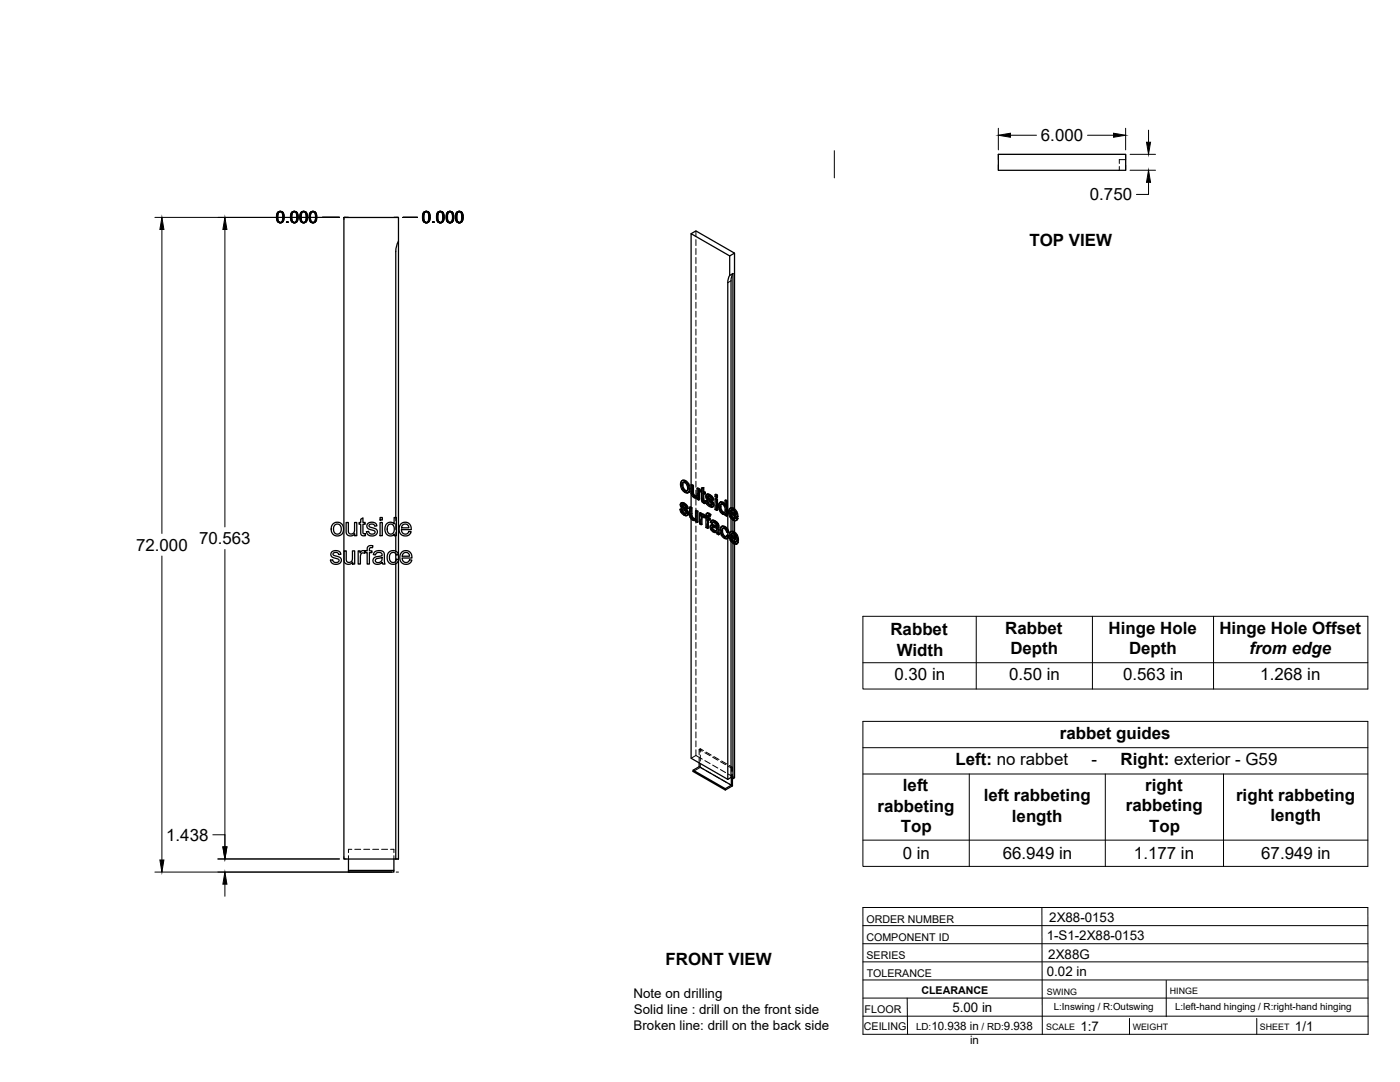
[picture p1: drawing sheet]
<svg xmlns="http://www.w3.org/2000/svg" width="559mm" height="432mm" viewBox="0 0 559 432" stroke-linecap="round" stroke-linejoin="round" font-family="sans-serif">
<!-- layer: Visible -->
<g fill="none" stroke="#000" stroke-width=".51">
<path d="M398.5 61.6h50.8v6.4h-50.8zM159 96.3v-9.5h-21.7v256h20.7M159 96.3v127M159.1 96.3l-.8 1.7-.3 2.4v106.1M275.8 93.3l2-1.1 15.4 8.8-1.9 1.1M290.5 112.8v98.4M291.3 109.9v-7.8l-15.5-8.8v100.2l.7 .4 .3-.2v3.2M291.3 109.9l-.6 1.3-.2 1.6M292.5 109.2l-1.2 .7M292.5 109.2v93.5M292.6 109.1l-.6 1.3-.2 1.7v90.6M293.2 101v102.1"/>
<path d="M272.2 191.8l.8-.2 .7 .2zM272.2 191.8l-.5 .7-.1 .8 .5 1.9 1.6 1.5h.7l.5-.3M272.3 193.6l.3 1.5M272.6 195.1l.3-.2 .8 .8-.3 .2zM272.8 192.5l-.2 .9M272.9 194.9l-.3-1.5-.3 .1 .2-.8 .5-.2 .9 .6 .5 1.4-.2 1.4h-.8M273.4 192l1 1a1.92 1.92 0 0 1 1 2M273.7 195.7l.5 .2M273.7 191.8l1.2 1.3M274.6 193.3l.5 1.9 .3-.2-.2 1.2M275.1 195.2l-.2 1.2 .3-.2-.6 .5M275.8 196.7v5.7"/>
<path d="M276.5 193.9v3.1l.3-.1 .3 .6M276.5 197.1l.3 .6 .3-.2 .5 .4M276.8 197.7l.4 .4h.9l-.3 .1M276.8 193.7l-.7-.3-.3 .1v2.9l.3 1.1 .8 1a.97 .97 0 0 0 1.4 .1v.6l.5 .4M277.2 198.1l.6 .1M278.2 194.9l.6 .4 .4-.2v4.3l-.4 .2v-4.3M278.3 198.6l-.3 .2M279.2 195.1l-.7-.4-.3 .2v2.6l-.4 .7M280 195.5l-.5 .1v.6l.5 .3v3.3l.8 1h.8l-.1-.7-.6 .1M280 194.8l.9-.2v1.5M280.6 194.8v1.5l.3-.2 .6 .3M280.6 196.3l.6 .3 .3-.2v.6l-.3 .2v-.6"/>
<path d="M280.6 199.8l.7 .2M280.7 200l.8 .1M280.9 194.6l-.9 .2v1.1l-.5-.3M280.9 197v2.6M281.2 197.2l-.6-.4v2.9l.5 .1M281.6 199.9l.6 .2M282.1 197.3l1.3 .1M282.3 198.3l.1 .3 .3-.2 .2 .4M282.4 198.6l.2 .3a1.16 1.16 0 0 1 1.4 .8l.4 .4M282.4 197.2l-.4 .2M282.5 197.4l.6 .2 .3-.2 .7 .6M282.5 199.9l-.6-.2-.3 .2 .4 1.2 .9 .9a1.24 1.24 0 0 0 1.6 .2"/>
<path d="M282.6 198v.1M282.6 198.9l1.5 1.4 .3-.2 .4 .7M282.7 198.4l-.1-.3-.3 .2 .1-.2 1 .3 .5 1 .6 .2M282.8 197.2l-.9 .3-.2 .9 .4 .8 1.9 1.8-.2 .7M283.1 197.6l.7 .6 .3-.2 .5 .7M283.8 198.2l.5 .7 .3-.2 .2 .8-.3 .1-.2-.7M285.4 199.1l.3-.2 .7 .3-.4 .2zM285.4 197.4l.3-.2 .7 .4-.4 .2zM285.4 199.1v4.2l.6 .4M285.4 197.4v.8l.6 .4M286.4 199.2v4.3l-.4 .2v-4.3M286.4 197.6v.8l-.4 .2v-.8"/>
<path d="M289.4 199.7l.6 .3 .3-.1v5.9l-.3 .2v-6M290.3 199.9l-.6-.4-.3 .2v2.1l-.4-.7M133 209l1.7-.6 1.7 .7 .6 1v2.2l-1.1 1.3-1.7 .2-1.4-.7-.6-1.7a2.79 2.79 0 0 1 .8-2.4zM133.5 209.6l.6-.4h.9l1 .8 .1 1.9-.8 1.1-1.2 .1-.7-.6-.3-1.6zM137.3 219.8h.9v3.8a1.32 1.32 0 0 0 1.7 .7 1.32 1.32 0 0 0 .8-1.6v-2.9h.9v5.3h-.8v-.8a1.86 1.86 0 0 1-2.3 .9 1.86 1.86 0 0 1-1.2-2.1zM138.2 208.5h.8l.1 3.8a1.31 1.31 0 0 0 1.7 .7 1.31 1.31 0 0 0 .7-1.7v-2.8h.9v5.3h-.8v-.8a1.86 1.86 0 0 1-2.2 .9 1.86 1.86 0 0 1-1.2-2.1zM143 219.8h.7v.8a1.27 1.27 0 0 1 2.1-.6l.8-.2v-1.1a1.58 1.58 0 0 1 2.2-.9l-.1 .8a.81 .81 0 0 0-.9 0 .81 .81 0 0 0-.4 .8v.4h1.1v.7h-1.1v4.6h-.8v-4.6h-.8v-.4l-.3 .7-.9-.1-.6 .5-.2 3.9h-.8zM144 207.2l.9-.5v1.8h.9v.7h-.9v3.4l.2 .4h.7l.1 .8h-1.3l-.5-.5-.1-4.1h-.7v-.7h.7zM146.8 209l1.6-.6a1.73 1.73 0 0 1 2 1.5l-.8 .1a1.21 1.21 0 0 0-1.1-.9 1.21 1.21 0 0 0-1.2 .8l.4 .5 2.1 .6a1.59 1.59 0 0 1 .7 2 1.59 1.59 0 0 1-2 .9l-1.5-.4-.7-1.3 .9-.1 .2 .6 .7 .4 1.3-.2a.74 .74 0 0 0 .3-.9 .74 .74 0 0 0-.9-.4l-1.3-.4a1.37 1.37 0 0 1-.7-2.2zM151.7 208.5h.9v5.3h-.9zM151.7 206.5h.9v1h-.9zM154.2 209.2l1.2-.8a1.86 1.86 0 0 1 1.9 .7v-2.6h.9v7.3h-.8v-.7a2.16 2.16 0 0 1-2.7 .5 2.16 2.16 0 0 1-1.1-2.4z"/>
<path d="M155 209.5l1.3-.3 .9 1v2l-.7 .8-1 .1-.8-1-.1-1.5zM158 213.8v6.1M160 209.1l1-.6h1.5l1 .6 .5 1.1 .1 1.2h-3.9l.2 .9 .9 .8a1.43 1.43 0 0 0 1.9-1l.9 .1-.7 1.1-.8 .5h-1.6l-1-.6-.7-1.7 .1-1.1zM160.7 209.6l.6-.4 1.1 .1 .5 .5 .3 .9h-2.9zM271.4 203.3l.6 .2M271.9 200.7l1.3 .1M272 203.5l.4-.2 .2 .9-.3 .1zM272.1 201.7l.7 .5M272.2 202l.2 .4a1.49 1.49 0 0 1 1.6 .9l.3 .2M272.2 200.6l-.4 .2M272.3 204.3l.7 .7h.8M272.3 200.8l.6 .2 .3-.2 .8 .6"/>
<path d="M272.4 203.3l-.7-.2-.3 .2 .5 1.3 .8 .8a1.26 1.26 0 0 0 1.6 .2M272.4 202.4l1.5 1.3 .4-.2 .4 .7M272.5 201.4l-.1 .1M272.5 201.8l-.1-.3-.3 .2 .1-.2 1 .3 .5 1 .7 .3M272.6 204.2l.7 .6M272.6 200.6l-.8 .2-.3 .9 .4 .9 1.8 1.7 .2 .5-.3 .3M272.9 201l.7 .6 .4-.2 .5 .7M273 205l.6 .1M273.6 201.6l.5 .7 .4-.2 .2 .8-.3 .2-.3-.8M273.7 205.1h-.1M273.9 203.7l.4 .6 .4-.1 .1 .7M274.3 204.3l.2 .8 .3-.2-.2 .6"/>
<path d="M274.5 205.1l-.2 .5 .3-.1-.4 .3M275.2 202.4l.7 .4 .3-.2v3.2M275.8 207v95.6l14.7 8.4M275.9 202.8v3.1l.3-.1 .3 .6M275.9 206l.3 .6 .3-.2 .4 .4M276.2 206.6l.4 .4h.9M276.2 202.6l-.7-.3-.3 .1v3.1l.3 1.1 .8 .8a.97 .97 0 0 0 1.4 .1M276.6 207l.6 .2M277.5 207l-.3 .2M277.6 203.8l.7 .4 .3-.2v4.3l-.3 .2v-4.3M277.7 207.5v.7l.6 .3M277.7 207.6l-.2 .1"/>
<path d="M278.6 204l-.7-.4-.3 .2v2.7l-.4 .7M279.2 204.7l.6 .4 .3-.2v.5l.4-.2M279.8 205.1v.6l.7-.5 .4 .1M280 206.4l.2 2.8-.3 .2v-2.2M280.1 204.9l-.6-.3-.3 .1v4.3l.7 .4M280.2 205.4l.7-.1 .6 .4M280.3 206.1v.1M280.6 205.4l.6 .5M281 206.6l-.8-.5-.2 .3 .3-.2-.1 .8M281.2 206.5l.6 .3v3.7l.6 .4M281.2 206.5v-.4l-.2 .5M281.2 200.3l.1 .7"/>
<path d="M281.2 206.5l-.2 .1M282.2 204.9h.9l.6 .4M282.2 200.1l.3-.2 .3 .8-.3 .2zM282.4 206.6l.7 .4 .3-.2v.6l-.3 .2v-.6M282.5 204.7l-.5 .2M282.5 200.9l.7 .6h.8M282.7 207.3v3.4l-.3 .2v-3.8l.7 .5M282.7 205.7v.7M282.8 205.1l.6 .4 .3-.2-.4 .8 .1-.6M282.8 200.7l.7 .7M283.1 204.9l-.6-.2-.5 .3-.2 1.2-.6-.3 .6-.1M283.2 201.5l.6 .2"/>
<path d="M283.3 206.1a.45 .45 0 0 0-.5-.5 .45 .45 0 0 0-.4 .6v.4l.3-.2 .7 .4M283.9 209.6l.7-.2 1.4 .5M283.9 201.7h-.1M284.1 210.7l.2 .6 .3-.2 .6 .5M284.1 200.3l.4 .6 .3-.1 .2 .7M284.2 210.4l-.1 .3 .3-.2 .2 .6M284.2 209.4l-.5 .2M284.3 211.3l.5 .5h1h-1M284.3 210.3l-.1 .1M284.4 207.8l.8 .3 .3-.2 .8 .6M284.4 210.3l.8 .3a.72 .72 0 0 1 .8 .6 .72 .72 0 0 1-.5 .8M284.4 210.3l-.2 .1"/>
<path d="M284.4 210.3v.2M284.5 200.9l.2 .8 .3-.2-.2 .6M284.5 208.4l-.4 .5 .6-.5 1.1 .9a.48 .48 0 0 1 .1 .8 .48 .48 0 0 1-.7-.2l-.9-.3M284.6 209.4l-1 .3-.2 1 .7 1.1 1.1 .7a.63 .63 0 0 1 .7 0 .63 .63 0 0 1 .3 .5l.6 .4M284.7 201.7l-.2 .5 .3-.1-.5 .3M284.7 207.6l-.8 .2M285.2 208.1l.8 .6 .3-.2 .4 .5M285.5 207.9l-.8-.3-.9 .3-.3 .5 .6 .5M286 208.7l.4 .5 .3-.2 .2 .7M286.4 209.2l.2 .6 .3-.1 .1 2.9M286.6 209.8l.1 2.9 .3-.1 .1 .6-.3 .2-.1-.6M287.4 202.4l.3 1.4"/>
<path d="M287.5 200.4h1.2l.6 .6M287.7 201.3h.7l.7 .8 .3 1.1-.2 1.4M287.7 201.3l-.3 1.1 .4-.2 .3 1.4M287.7 203.8l.4-.2 .7 .8-.5 .1zM287.8 201.2l-.1 .1M287.8 200.3l-.5 .2M288 201.2l-.2 1M288.1 212l.3 1.4 .3-.2 .7 .8M288.2 210.1l.9 .2 .3-.2 1 1M288.4 213.4l.7 .8h.8M288.4 200.6l.6 .5h.4M288.4 204.6h.8"/>
<path d="M288.5 209.9l-.6 .3M288.6 210.8l-.2 1M288.7 200.4l-.9-.1-.7 .4-.2 2.1 1 2 1 .5 .5-.2v.6l.6 .3M288.8 204.4l.4 .1M289.1 210.3l.9 .8a.88 .88 0 0 1 .7 .5 .88 .88 0 0 1-.1 1l-.5-1.3M289.4 210.1l-.9-.2-.7 .4-.3 .7v1.3l.9 2 1 .7h.7M289.4 205.1l-.2 .2M290 213.7l.7 .4M290.5 212.5v1.1M290.5 214.8v96.2M290.6 212.6l-.6-.3-.6-1.1-.9-.4-.4 1.2 .3-.2 .3 1.4M290.7 214.1l.3-.1-.2 .5-.7 .5z"/>
<path d="M291 214l-.6-.5-.7 .8-.6-.1M291.3 202.9h.9a1.88 1.88 0 0 1 1.9 1.3M291.5 212.3h.9a1.88 1.88 0 0 1 1.9 1.2M291.7 213.6l2.1 1.2-.6-1.4-.8-.5h-.4l-.3 .7 .3-.1 1.7 .9M291.8 216v94.3l-1.3 .7M291.8 206.1l.8 .9 .8-.1M291.8 206.9v5.2M291.8 205.1l.3 .9M292 203.5l-.2 .6M292 214.4l.3 .9M292 215.5l.8 .8h.8M292.2 212.9l-.2 .6"/>
<path d="M292.5 203.1l1 .9a1.94 1.94 0 0 1 1.1 2.1M292.5 203.6l.8 .9 .3 1-2.1-1.2M292.5 203.6h-.7l-.3 .7 .3-.2 1.7 1M292.5 203.6v.9M292.5 205.5v1M292.5 207.5v4.5M292.5 212.9v.9M292.5 214.7v1M292.5 216.8v93.9M292.6 207l.6 .1M292.7 212.4l1.1 1a1.96 1.96 0 0 1 .9 2M292.8 216.3l.5 .2"/>
<path d="M292.9 202.9l-1.3-.2-.6 .5-.2 .8 .3 2 1.5 1.6M293.1 212.2l-1-.2-.9 .7-.2 1.3 .3 1.2 .7 1.1 1.2 .8h.7l.8-.8M293.2 217.1v93.3l-.7 .3M293.2 204.3v.6M293.2 205.8v1.1M293.2 207.8v4.5M293.2 213.4v.7M293.2 215.1v1.1M293.3 207l-.1 .1M293.5 216.4l-.2 .1M293.6 206.7l.6 .4M293.8 204.3l.4 1.9 .4-.1-.4 .1"/>
<path d="M293.8 216l.6 .5M293.9 213.7l.5 1.9 .3-.2-.3 .2M294.2 206.4l-2.8-1.5 .4 1.2 .3-.1 .8 .8M294.4 215.8l-2.8-1.6 .4 1.3 .3-.2 .8 .9M294.5 206.9l-.7 .8M294.5 206.9l-.9 .9-1-.2M294.5 206.9l-.6-.4-.7 .6M294.7 216.3l-.7 .8M294.7 216.3l-.6-.5-.8 .7M132.4 220.3l1.4-.6a1.81 1.81 0 0 1 2.3 1.5l-.9 .1a1.21 1.21 0 0 0-1.1-.8 1.21 1.21 0 0 0-1.2 .7l.3 .4 2.3 .7a1.6 1.6 0 0 1 .6 2.1 1.6 1.6 0 0 1-2 .8l-1.4-.3-.8-1.4 .9-.1 .3 .7 .6 .4 1.3-.2a.81 .81 0 0 0 .2-1.1 .81 .81 0 0 0-1-.3l-1.1-.3a1.35 1.35 0 0 1-.7-2.3zM149.5 220.3l1.6-.6 1.2 .1 .8 .5 .6 4.8h-.9l-.2-.6-1.2 .6-1.2 .1-.9-.4-.4-.7a1.74 1.74 0 0 1 2-2l.6-.1a.8 .8 0 0 0 1-.9 .8 .8 0 0 0-1.1-.6l-1.1 .2-.4 .8-.9-.2zM149.9 223.3l2.6-.8a1.59 1.59 0 0 1-.6 1.8 1.59 1.59 0 0 1-1.9-.1z"/>
<path d="M155.2 220.5l1-.7h1.5l.8 .5 .5 .9-.8 .3a1.47 1.47 0 0 0-2-.9 1.47 1.47 0 0 0-.8 2.1l.5 1.3 .7 .5 1.1-.3 .5-1 .9 .1-.5 1.2a2.49 2.49 0 0 1-3.2 .2 2.49 2.49 0 0 1-.8-3.1zM158 221v2.9M158 225v117.8M159 223.5v119.3h-1M160.3 220.5l1-.7h1.5l.9 .7 .6 1 .1 1.2h-3.9l.2 .9 .8 .8a1.46 1.46 0 0 0 2-1l.8 .3-.4 .8-1 .6h-1.6l-1-.6-.5-.8-.2-1.2 .1-1.1zM161 220.9l.6-.4 1 .1 .6 .5 .3 .9h-3zM279.1 304.5v1.5l-2.5 1.4v.5l12.9 7.4v-.6l-12.9-7.3M279.1 306l12.8 7.4-2.4 1.3M291.8 310.3l.7 .4M291.9 310.4v3M292.4 310.6v3l-2.9 1.7M139.1 342.8v5.2h18.1v-.6h-18.1"/>
<path d="M157.2 342.8v4.6"/>
</g>
<!-- layer: Hidden -->
<g fill="none" stroke="#000" stroke-width=".4">
<path d="M446.8 66.4v1.6M449.3 63.7h-2.5v1.5M277.8 92.2v2.2M277.8 95.6v2.4M277.8 99.2v2.4M277.8 102.8v2.4M277.8 106.3v2.4M277.8 109.9v2.4M277.8 113.5v2.4M277.8 117.1v2.3M277.8 120.6v2.4M277.8 124.2v2.4"/>
<path d="M277.8 127.8v2.4M277.8 131.3v2.4M277.8 134.9v2.4M277.8 138.5v2.4M277.8 142v2.4M277.8 145.6v2.4M277.8 149.2v2.4M277.8 152.8v2.4M277.8 156.3v2.4M277.8 159.9v2.4M277.8 163.5v2.4M277.8 167.1v2.3"/>
<path d="M277.8 170.6v2.4M277.8 174.2v2.4M277.8 177.8v2.3M271.9 193.1l.5 1.9-.3 .2M272.4 195l1.3 1.3-.3 .2M272.5 191.6l-.9 1.7M272.8 192.5l-.2 .1M272.9 192.4h.8l-.3 .2M273.7 192.4l.8 .9-.3 .2M273.7 196.3l.9 .3-.3 .2M274.5 195.8l-.3 .1M274.5 193.3l.3 1.4-.4 .2"/>
<path d="M274.8 194.7l-.1 .8-.5 .4M274.9 196.5l-.3 .1M275.8 193.5v3.2M276.1 193.4l.1 3.3-.3 .2M276.2 196.7l.2 .7-.3 .1M276.4 197.4l.4 .6-.3 .2M276.8 198l.6 .5-.3 .1M277.4 198.5l.8 .2 .4-.3-.3 .2M277.8 181.4v2.3M277.8 184.9v2.4M277.8 188.5v2.4M277.8 192.1v2.3"/>
<path d="M277.8 195.6v2.4M277.8 199.2v2.4M278.1 198.1h.1M278.3 198l-.4 .2M278.4 198.6h-.1M278.4 197.8l-.3 .3M278.5 194.7v2.8l-.4 .5M278.6 198.4v.7l-.3 .1M278.6 199.1l.6 .3M279.8 196l.5 .3-.3 .2M279.8 195.5v.5l-.3 .2M280 195.5l.3 .2"/>
<path d="M280.3 196.3l.1 3.4-.4 .2M280.3 194.6v1.1l-.3 .2M280.4 199.7l.2 .5-.3 .1M280.6 196.8l.3-.2v.4M280.9 196.6l.6 .4M281.9 199.7l.5 1.3-.3 .2M282 197.8l.2 .7-.4 .2M282.1 197.4l-.4 .6M282.2 198.5l.4 .7-.4 .1M282.3 197.2l-.5 .4M282.5 198l.3-.2-.2 .2M282.6 199.2l1.6 1.5-.4 .2"/>
<path d="M282.7 197.9l-.3 .2M282.8 197.8l.6 .2-.3 .2M283.4 198l.6 .5-.3 .2M284 198.5l.2 .7-.3 .2M284.2 199.2l.6 .3M285.7 197.2v.9l-.3 .1M285.7 198.9v1.5M285.7 198.1l.7 .3M289.7 199.5v2.1l-.3 .2M158 206.5v1.3M158 209v2.3M158 212.5v1.3"/>
<path d="M158 219.9v1.1M271.7 203.1l.5 1.3-.3 .2M271.8 201.3l.2 .6-.3 .2M271.9 200.8l-.4 .6M272 201.9l.4 .7-.3 .2M272.1 200.6l-.5 .4M272.2 204.4l1.1 1-.3 .1M272.3 201.4l.3-.1-.1 .1M272.4 202.6l1.6 1.5-.3 .2M272.6 201.3l-.4 .2M272.6 201.3l.6 .1-.3 .2M273.2 201.4l.6 .6-.3 .1"/>
<path d="M273.3 205.4l.8 .3-.3 .1M273.8 202l.3 .6-.4 .2M274 204.9l-.2 .1M274 204.1l.2 .5-.3 .2M274 204.9l-.3 .2 .3-.2M274.1 202.6l.6 .3M274.2 204.6l-.2 .3M274.5 205.6l-.4 .1M275.5 202.3l.1 3.3-.3 .2M275.6 205.6l.2 .7-.3 .2M275.8 206.3l.4 .6-.3 .2M275.8 202.4v1.7"/>
<path d="M275.8 205.3v1.7M276.2 206.9l.6 .5-.3 .2M276.8 207.4l.7 .2 .5-.3-.2 .2M277.5 207h.1M277.7 206.9l-.4 .2M277.8 202.8v2.4M277.8 206.4v2.3M277.8 209.9v2.4M277.8 213.5v2.4M277.8 217.1v2.4M277.8 206.7l-.3 .3M277.9 203.6v2.8l-.4 .5"/>
<path d="M278 207.3v.7l-.3 .2M278 208l.6 .3M279.5 207.3v1.6l-.3 .1M279.5 204.6v1.5M279.5 208.9l.7 .3M280.1 206.1l.8-.1-.3 .2M280.1 205.4v.1M280.2 206.1l.3-.2-.2 .2M280.4 205.2l-.6 .5M280.6 200.2l.6 .4-.4 .2M280.9 206l.4 .4M281.2 200.6l.4 .2"/>
<path d="M281.2 206.1l.3-.1-.2 .4M281.5 205.7v.1M281.5 206.3l.6 .3-.3 .2M281.5 206l-.2 .4M281.5 205.7l-.3 .3M281.8 205.8l.3 .2M282.1 209.1v1.2l-.3 .2M282.1 210.3l.6 .4M282.1 206.6v1.3M282.2 205l-.1 1-.3 .2M282.3 204.7l-.5 .4M282.4 201l1.1 1-.3 .1"/>
<path d="M282.4 207.1l.3-.2v.4M282.5 205.7l.4-.2-.2 .2M282.7 206.9l.7 .5M282.9 205.5l.4 .1-.4 .2M283.3 205.6l.3 .3M283.5 202l.8 .2-.3 .2M283.7 210.1l.4 1.1-.4 .2M283.8 209.6l-.4 .7M283.8 208.3l.7 .4M284 209.5l-.5 .3M284.1 211.2l.9 .9-.3 .2M284.1 201.5h-.1"/>
<path d="M284.1 207.7l-.6 .7M284.2 200.7l.1 .5-.3 .2M284.2 201.5l-.3 .2 .2-.2M284.2 207.6l-.4 .3M284.3 201.2l-.2 .3M284.4 208.4l.4-.1-.3 .1M284.5 210.2l.2-.1zM284.5 210.2l-.2 .1M284.6 210.1l-.4 .2M284.6 202.2h-.3M284.7 210.1l1.6 .5-.3 .2M284.8 208.3l.6 .1-.3 .2"/>
<path d="M285 212.1l.7 .2-.3 .2M285.4 208.4l.7 .7-.3 .2M285.7 212.3h.7l-.4 .1M285.7 201.6v1.6l-.3 .1M285.7 203.2l.7 .3M286 209.9l.3 .1M286 211.7l-.3 .2M286.1 209.1l.2 .7-.3 .2M286.2 211.5l-.4 .3M286.3 210.6l-.1 .9-.3 .2M286.3 209.8l-.3 .4M286.4 212.3l.1 .6-.3 .1"/>
<path d="M286.5 212.9l.6 .3M287.1 201.8l.2 1.3-.3 .2M287.3 200.7l-.2 1.1-.3 .2M287.3 203.1l.6 1.1-.3 .2M287.6 200.4l-.6 .5M287.7 211.4l.5 2-.3 .2M287.9 204.2l.8 .8-.3 .1M287.9 210.3l-.2 1.1-.3 .2M288 201.1h.7l-.3 .2M288 201.1l-.2 .1M288 201.1v.1M288.1 201.1l-.3 .1"/>
<path d="M288.2 213.4l1.2 1.3-.3 .1M288.2 210l-.6 .5M288.6 210.8l-.2 .1M288.7 210.7l.8 .1-.4 .1M288.7 205l.7 .1 .4-.2-.4 .2M288.7 201.1l.8 .8-.4 .2M289.4 201.1l.3 .5M289.5 210.8l.5 .5-.3 .2M289.5 201.9l.3 1.5-.4 .2M289.5 205.1h-.1M289.8 203.4l-.2 .8-.4 .3 .3-.1M289.8 204.9v.6l-.4 .2"/>
<path d="M289.8 205.5l.5 .3M290 211.3l.3 .8-.3 .2M290 214.1l-.1 .1M290.3 212.1l.6 .3M290.4 213.5l-.7 .8M290.5 213.6v1.2l-1.1-.1M290.5 211.2v1.3M291.1 204.1l.5 1.9-.3 .2M291.3 213.5l.5 1.9-.3 .2M291.4 204.9l.4-.2v.4M291.6 206l1.3 1.4-.3 .2-.1-1.1M291.6 202.7l-.8 1.6"/>
<path d="M291.6 214.2l.4-.2v.4M291.8 204.7l2.7 1.6M291.8 215.4l1.3 1.3-.3 .2M291.8 213.5v-1.4l-.8 1.6M291.8 202.7v1.5M291.8 205.4v1.5M291.8 214.7v1.3M292 214l2.7 1.6M292 203.5l-.2 .1M292.2 212.9h-.2M292.3 212.7l.8 .1-.4 .2M292.5 202.7v.9l.4-.1-.8-.1"/>
<path d="M292.5 204.5v1M292.5 212v.9M292.5 213.8v.9M292.5 215.7v1.1M292.9 203.5l.7 .8-.3 .2M292.9 207.4l1.1 .2-.4 .2M293.1 212.8l.7 .9-.3 .2M293.1 216.7l1.1 .3-.4 .2M293.2 203.1v1.2M293.2 204.9v.9M293.2 206.9v.9M293.2 212.3v1.1"/>
<path d="M293.2 214.1v1M293.2 216.2v.9M293.4 206.9h.1M293.5 205.1l.4 .2M293.6 206.9l-.3 .1 .2-.1M293.6 216.3h.1M293.6 204.3l.3 1-.3 .2M293.7 216.3l-.2 .1M293.7 214.4l.4 .3M293.8 216.2l-.3 .2M293.8 213.7l.3 1-.3 .1M293.9 206.5l-.4 .4"/>
<path d="M294.1 215.8l-.4 .5M294.1 207.5l-.1 .1M294.3 216.9l-.1 .1M158 223.9v1.1M159 223.3v.2M277.8 220.6v2.4M277.8 224.2v2.4M277.8 227.8v2.4M277.8 231.4v2.3M277.8 234.9v2.4M277.8 238.5v2.4M277.8 242.1v2.4"/>
<path d="M277.8 245.6v2.4M277.8 249.2v2.4M277.8 252.8v2.4M277.8 256.4v2.3M277.8 259.9v2.4M277.8 263.5v2.4M277.8 267.1v2.4M277.8 270.7v2.3M277.8 274.2v2.4M277.8 277.8v2.4M277.8 281.4v2.3M277.8 284.9v2.4"/>
<path d="M277.8 288.5v2.4M277.8 292.1v2.4M277.8 295.7v2.3M277.8 299.2v2.3M279.1 299.1l1.2 .7M279.5 298.8l1.3 .8M277.8 301.5l-2 1.1M277.8 301.5l2.5 1.5M279.1 302.4v2.1M279.5 300.1v-1.3l-.4 .3v2.1M279.5 306.2l-2.9 1.7M279.5 301.3v2.4"/>
<path d="M279.5 304.9v1.3M279.5 306.2l1.3 .8M281.3 300.4l2.1 1.2M281.3 303.6l2.1 1.1M281.8 300.1l2.1 1.2M281.8 307.6l2.1 1.1M284.4 302.2l2.1 1.2M284.4 305.3l2.1 1.2M284.9 301.9l2.1 1.2M284.9 309.3l2.1 1.2M287.5 304l2.1 1.2M287.5 307.1l2.1 1.2"/>
<path d="M288 303.7l2.1 1.2M288 311.1l2.1 1.2M290.6 305.8l1.3 .7 .5-.3M290.6 308.9l2.6 1.5M291.1 305.5l1.3 .7M291.1 312.9l1.3 .7M291.9 306.5v1.3M291.9 309v1.4M292.4 306.2v1.6M292.4 309v1.6M140.4 338.9h-1.3v1.4M141.6 338.9h2.4"/>
<path d="M145.2 338.9h2.4M148.8 338.9h2.3M152.3 338.9h2.4M155.9 338.9h1.3v1.4M139.1 341.5v1.3M157.2 341.5v1.3"/>
</g>
<!-- layer: Reference -->
<path d="M398.5 61.6v2.1M398.5 65.8v2.2M449.3 61.6v2.1M449.3 65.8v2.2M137.3 86.8h1.8M138.2 86.8h-.9h1.8h-1.8v.9M157.2 86.8h1.8M158.1 86.8h.9v.9M137.3 341.9v.9h.9M158.1 348h.9M159 341.9v.9h-.9" fill="none" stroke="#000" stroke-width=".4"/>
<!-- layer: Visible Narrow -->
<path d="M291.8 112.1l-1.3 .7M276.8 196.1l-.3 .2M280.9 199.2l-.3 .1M283.5 199.3l-.3 .2M273.3 202.7l-.3 .2M276.2 205l-.3 .2M282.7 206l-.3 .2M285.2 209.6l-.3 .2M287 210.4l-.4 .1M287 211.3l-.4 .2" fill="none" stroke="#000" stroke-width=".4"/>
<!-- layer: Hidden Narrow -->
<path d="M276.1 196l-.3 .2M278.5 197l-.3 .2M280.3 198.8l-.3 .1M273.3 203.5l-.3 .1M275.5 204.9l-.3 .2M277.9 205.9l-.3 .2M282.1 205.6l-.3 .2M283.5 200.1l-.3 .1M285.3 210.3l-.3 .2M286.3 210.9l-.3 .2" fill="none" stroke="#000" stroke-width=".4"/>
<!-- layer: Titleblock -->
<path d="M344.4 362.2h201.6l.1 50.6h-201.7zM344.4 376.6h201.6M344.4 369.4h201.6M415.9 362.2l.1 50.6M344.4 383.9h201.6M344.4 398.3h201.6M344.4 391.1h201.6M362.1 398.3l.1 14.4M465.5 391.3v14.4M344.4 405.5h201.7M450.8 406.4v6.4M501.6 406.4v6.4" fill="none" stroke="#000" stroke-width=".4"/>
<!-- layer: Custom Tables -->
<path d="M344.4 246h201.6v29h-201.6zM389.7 246v29M436 246v29M484.4 246v29M344.4 264.5h201.6M344.4 287.9h201.6v57.9h-201.6zM344.4 298.4h201.6M344.4 308.9h201.6M386.9 308.9v36.9M441.2 308.9v36.9M488.4 308.9v36.9M344.4 335.3h201.6" fill="none" stroke="#000" stroke-width=".4"/>
<!-- layer: FD_Dimensions -->
<g fill="none" stroke="#000" stroke-width=".4">
<path d="M398.5 51.2v8.6M403.3 54h10.4M434.1 54h10.4M449.3 51.2v8.6M458.4 51.9v4.9M451.1 61.6h10.1M451.1 67.9h10.1M458.4 72.8v4.8h-4.8M61.8 86.8h73.7M64.6 91.6v121.3M89.8 91.6v118.7M160.8 86.8h5.8"/>
<path d="M89.8 219.3v118.7M64.6 221.9v121.3M84.9 333.1h4.9M61.8 348h94.6M87 342.8h48.5M89.8 352.8v4.9"/>
</g>
<path d="M398.5 54l4.8-.8v1.6zM444.5 53.2l4.8 .8-4.8 .8zM457.6 56.8h1.6l-.8 4.8zM458.4 67.9l.8 4.9h-1.6zM64.6 86.8l.8 4.8h-1.6zM89.8 86.8l.8 4.8h-1.6zM89 338h1.6l-.8 4.8zM63.8 343.2h1.6l-.8 4.8zM89.8 348l.8 4.8h-1.6z" fill="#000" stroke="#000" stroke-width=".4"/>
<!-- layer: Smart Centers -->
<path d="M333 60.1v10.9" fill="none" stroke="#000" stroke-width=".4"/>
<g font-size="6.7">
<text x="415.5" y="56.3">6.000</text>
<text x="435" y="80">0.750</text>
<text x="110" y="89.1">0.000</text>
<text x="168.4" y="89.1">0.000</text>
<text x="410.9" y="98.2">TOP VIEW</text>
<text x="54.3" y="219.8">72.000</text>
<text x="79.4" y="217.1">70.563</text>
<text x="355.4" y="253.6">Rabbet</text>
<text x="401.2" y="252.9">Rabbet</text>
<text x="442.5" y="252.9">Hinge Hole</text>
<text x="486.7" y="252.9">Hinge Hole Offset</text>
<text x="357.9" y="261.6">Width</text>
<text x="403.3" y="261">Depth</text>
<text x="450.6" y="261">Depth</text>
<text x="498.7" y="261">from edge</text>
<text x="357" y="271.4">0.30 in</text>
<text x="402.8" y="271.4">0.50 in</text>
<text x="448.3" y="271.4">0.563 in</text>
<text x="503" y="271.4">1.268 in</text>
<text x="423" y="294.8">rabbet guides</text>
<text x="381.4" y="305.4">Left: no rabbet</text>
<text x="435.7" y="305.4">-</text>
<text x="447.3" y="305.4">Right: exterior - G59</text>
<text x="360.4" y="315.8">left</text>
<text x="457.1" y="315.8">right</text>
<text x="350.3" y="323.9">rabbeting</text>
<text x="392.7" y="319.8">left rabbeting</text>
<text x="449.4" y="323.8">rabbeting</text>
<text x="493.4" y="319.8">right rabbeting</text>
<text x="403.9" y="327.9">length</text>
<text x="507" y="327.8">length</text>
<text x="66.3" y="335.5">1.438</text>
<text x="359.5" y="331.9">Top</text>
<text x="458.6" y="331.9">Top</text>
<text x="360.3" y="342.9">0 in</text>
<text x="400.3" y="342.9">66.949 in</text>
<text x="452.6" y="342.9">1.177 in</text>
<text x="503.4" y="342.9">67.949 in</text>
<text x="265.7" y="385.2">FRONT VIEW</text>
</g>
<g font-size="5.3">
<text x="418.8" y="368">2X88-0153</text>
<text x="417.8" y="375.1">1-S1-2X88-0153</text>
<text x="418.4" y="382.6">2X88G</text>
<text x="417.8" y="389.5">0.02 in</text>
<text x="252.9" y="398.4">Note on drilling</text>
<text x="253" y="404.9">Solid line : drill on the front side</text>
<text x="380.1" y="404">5.00 in</text>
<text x="252.9" y="411.2">Broken line: drill on the back side</text>
<text x="431.3" y="411.5">1:7</text>
<text x="516.9" y="411.5">1/1</text>
</g>
<g font-size="4.6">
<text x="371.8" y="411.2">10.938 in</text>
<text x="400.7" y="411.2">9.938</text>
<text x="387.2" y="416.5">in</text>
</g>
<g font-size="4.3">
<text x="345.8" y="368.4">ORDER NUMBER</text>
<text x="345.8" y="375.5">COMPONENT ID</text>
<text x="345.8" y="382.7">SERIES</text>
<text x="345.9" y="389.9">TOLERANCE</text>
<text x="367.7" y="396.7">CLEARANCE</text>
<text x="345.1" y="404.3">FLOOR</text>
<text x="344.8" y="411.1">CEILING</text>
</g>
<g font-size="3.9">
<text x="420.6" y="403.1">L:Inswing / R:Outswing</text>
<text x="469" y="403.1">L:left-hand hinging / R:right-hand hinging</text>
<text x="365.7" y="411.2">LD:</text>
<text x="391.8" y="411.2">/ RD:</text>
</g>
<g font-size="3.5">
<text x="417.9" y="397">SWING</text>
<text x="466.9" y="396.9">HINGE</text>
<text x="417.5" y="410.9">SCALE</text>
<text x="452.1" y="410.9">WEIGHT</text>
<text x="502.9" y="410.9">SHEET</text>
</g>
</svg>
